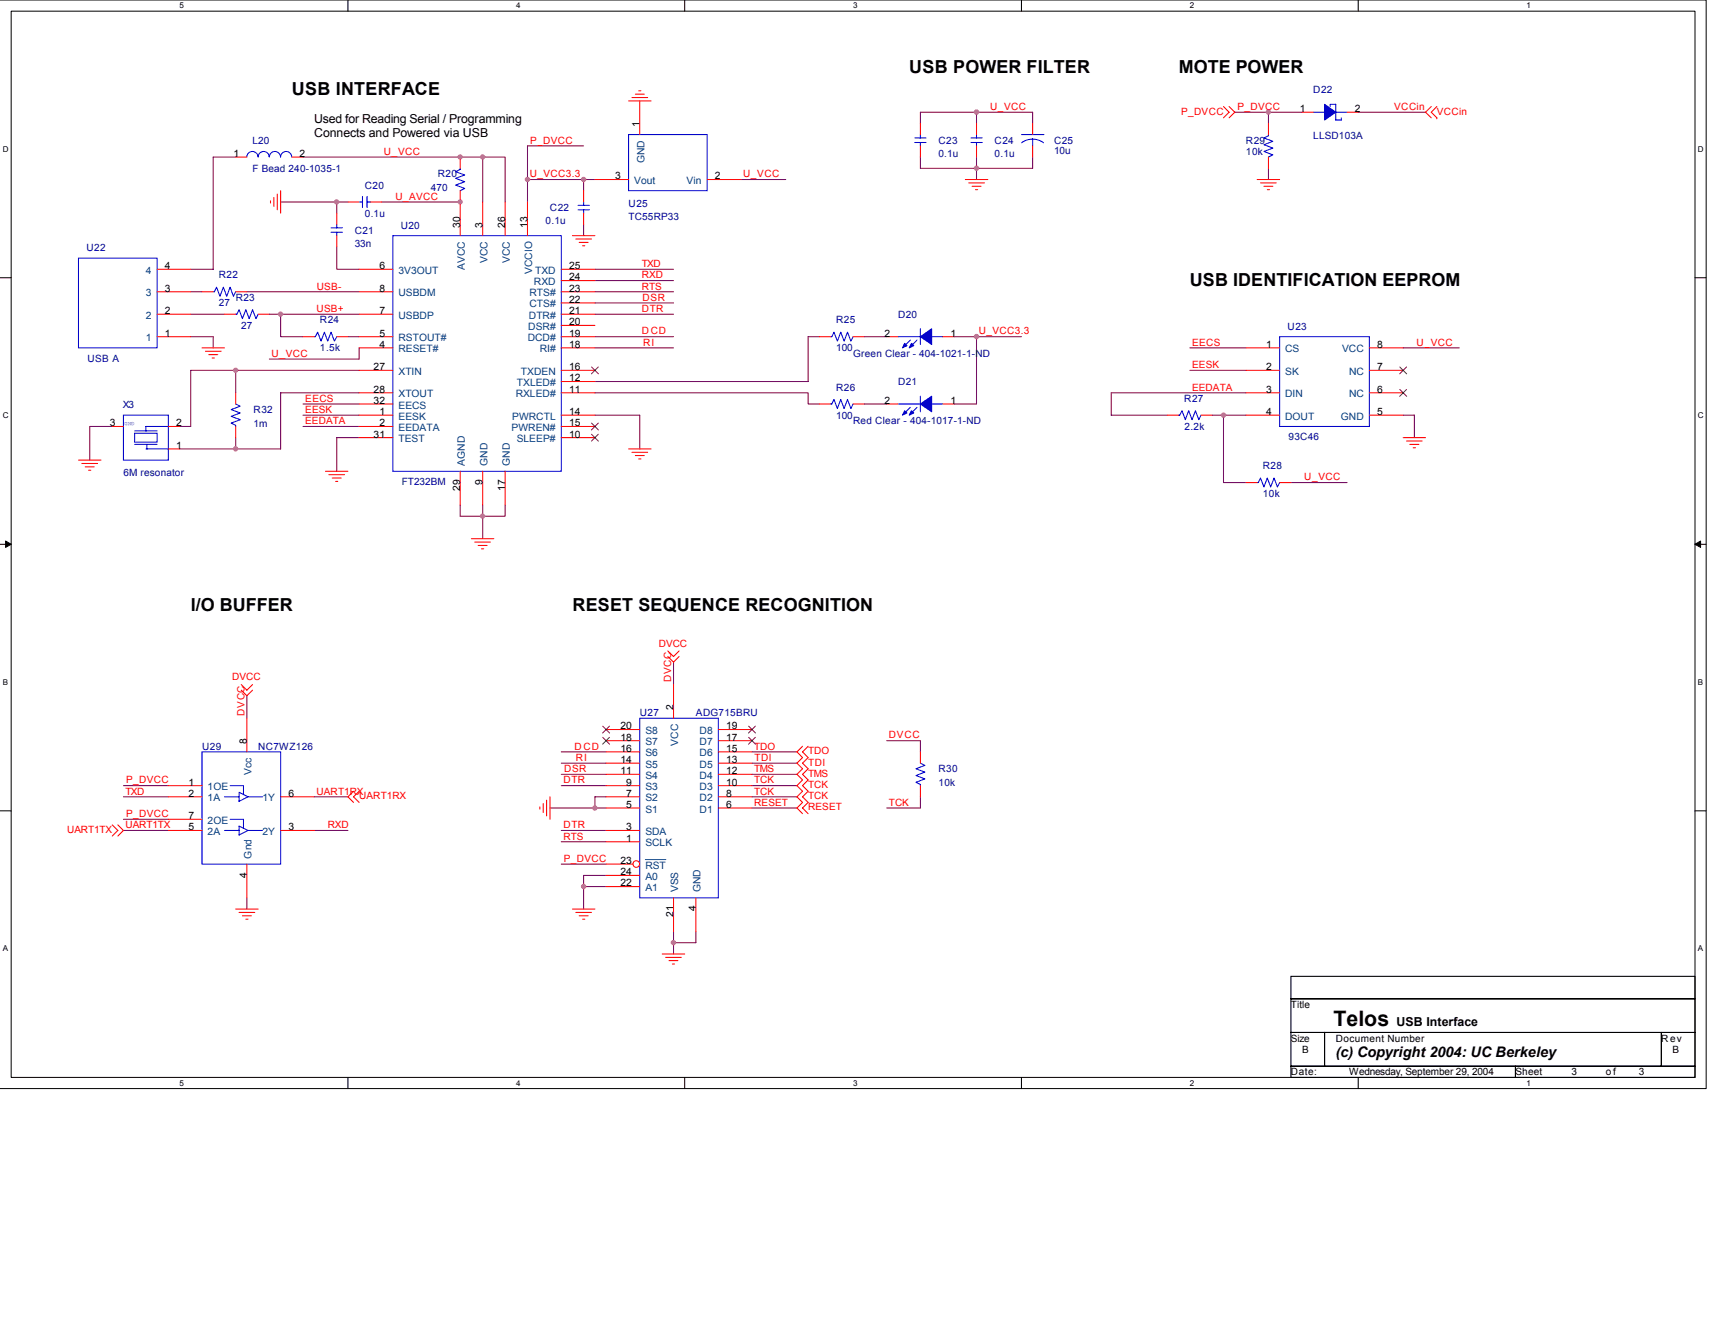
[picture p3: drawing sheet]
<svg xmlns="http://www.w3.org/2000/svg" width="279mm" height="216mm" viewBox="0 0 279 216" stroke-linecap="round" stroke-linejoin="round" font-family="sans-serif">
<path d="M0 0h278v177.4h-278M1.8 1.8h274.3v173.8h-274.3z" fill="none" stroke="#000" stroke-width=".16"/>
<g fill="#fff">
<path d="M29.3 .2h.7v1.5h-.7z"/>
<path d="M29.3 175.7h.7v1.5h-.7z"/>
</g>
<path d="M56.7 0v1.8M56.7 175.6v1.8" fill="none" stroke="#000" stroke-width=".17"/>
<g fill="#fff">
<path d="M84.1 .2h.7v1.5h-.7z"/>
<path d="M84.1 175.7h.7v1.5h-.7z"/>
</g>
<path d="M111.5 0v1.8M111.5 175.6v1.8" fill="none" stroke="#000" stroke-width=".17"/>
<g fill="#fff">
<path d="M139 .2h.7v1.5h-.7z"/>
<path d="M139 175.7h.7v1.5h-.7z"/>
</g>
<path d="M166.4 0v1.8M166.4 175.6v1.8" fill="none" stroke="#000" stroke-width=".17"/>
<g fill="#fff">
<path d="M193.8 .2h.8v1.5h-.8z"/>
<path d="M193.8 175.7h.8v1.5h-.8z"/>
</g>
<path d="M221.3 0v1.8M221.3 175.6v1.8" fill="none" stroke="#000" stroke-width=".17"/>
<g fill="#fff">
<path d="M248.7 .2h.7v1.5h-.7z"/>
<path d="M248.7 175.7h.7v1.5h-.7z"/>
<path d="M.5 23.5h.9v1.5h-.9z"/>
<path d="M276.6 23.5h1v1.5h-1z"/>
<path d="M.5 67h.9v1.4h-.9z"/>
<path d="M276.6 67h1v1.4h-1z"/>
</g>
<path d="M0 45.3h1.8M276.1 45.3h1.9" fill="none" stroke="#000" stroke-width=".17"/>
<g fill="#fff">
<path d="M.5 110.4h.8v1.5h-.8z"/>
<path d="M276.6 110.4h.9v1.5h-.9z"/>
</g>
<path d="M0 88.7h1.8M276.1 88.7h1.9" fill="none" stroke="#000" stroke-width=".17"/>
<path d="M.9 88.2l.9 .5-.9 .5zM276.1 88.7l1-.5v1z" fill="#000" stroke="#000" stroke-width=".16"/>
<g fill="#fff">
<path d="M.5 153.8h.8v1.5h-.8z"/>
<path d="M276.6 153.8h.9v1.5h-.9z"/>
</g>
<path d="M0 132.1h1.8M276.1 132.1h1.9M210.3 159.1h65.8v3.7h-65.8zM210.3 162.8h65.8v5.4h-65.8zM210.3 168.2h5.5v5.5h-5.5zM210.3 173.7h36.6v1.9h-36.6zM215.8 168.2h54.9v5.5h-54.9zM246.9 173.7h29.2v1.9h-29.2zM270.7 168.2h5.4v5.5h-5.4z" fill="none" stroke="#000" stroke-width=".17"/>
<g fill="none" stroke="#800040" stroke-width=".17">
<path d="M159.1 18.3v1.8M201.2 18.3h10.9M206.7 18.3v1.8M221.3 18.3h10.9M38.4 25.6h-3.7v18.3h-3.6M45.7 32.9h11M49.4 25.6h29.2M54.9 32.9v1.8M62.2 32.9h12.8M78.6 25.6h3.7v7.3M78.6 25.6v7.3M85.9 29.3h11"/>
<path d="M95.1 29.3v1.8M95.1 36.6v1.8M95.1 23.8h-9.2v9.1M120.7 29.3h7.3M149.9 20.1v-1.8h18.3v1.8M149.9 25.6v1.8h18.3v-1.8M159.1 25.6v3.7M206.7 27.4v1.9M31.1 51.2h5.5M31.1 47.5h1.8M31.1 54.9h3.6v1.8M40.2 47.5h18.3"/>
<path d="M43.9 51.2h1.8v3.7h3.7M45.7 51.2h12.8M54.9 40.2v3.7h3.6M56.7 54.9h1.8M58.5 56.7v1.8h-14.6M96.9 51.2h12.8M96.9 47.5h12.8M96.9 54.9h12.8M96.9 56.7h12.8M96.9 43.9h12.8M96.9 45.7h12.8M96.9 49.4h12.8"/>
<path d="M133.5 54.9h-1.8v7.3h-34.8M140.8 54.9h3.7M155.4 54.9h11M159.1 54.9v10.9h-3.7M193.8 56.7h9.2M228.6 56.7h9.1M18.3 69.5h-3.7v5.5M38.4 64v-3.7h-7.3v9.2h-1.8M38.4 60.3h20.1M38.4 71.3v1.9M49.4 67.6h9.1M49.4 65.8h9.1"/>
<path d="M49.4 69.5h9.1M58.5 64h-12.8v9.2h-16.4M58.5 71.3h-3.6v5.5M96.9 64h34.8v1.8h1.8M96.9 67.6h7.3v5.6M140.8 65.8h3.7M193.8 60.3h9.2M197.5 67.6h5.5M199.3 67.6v11h3.7M203 64h-22v3.6h9.2M210.3 78.6h9.2M228.6 67.6h1.8v3.7"/>
<path d="M75 82.3v1.8h7.3v-1.8M78.6 82.3v5.5M40.2 113.4v3.6M109.7 107.9v3.6M20.1 135.3h7.3M20.1 129.8h7.3M20.1 128h7.3M20.1 133.5h7.3M51.2 135.3h5.5M51.2 129.8h5.5M89.6 131.7h7.3M91.4 137.2h7.3"/>
<path d="M91.4 135.3h7.3M91.4 128h7.3M91.4 126.2h7.3M91.4 124.4h7.3M91.4 122.5h7.3M98.7 129.8h-1.8v1.9h1.8M122.5 131.7h7.3M122.5 129.8h7.3M122.5 128h7.3M122.5 126.2h7.3M122.5 124.4h7.3M122.5 122.5h7.3"/>
<path d="M144.5 120.7h5.4v1.8M149.9 129.8v1.9h-5.4M40.2 146.3v1.8M91.4 140.8h7.3M95.1 144.5h3.6M98.7 142.6h-3.6v5.5M109.7 151.8v3.6M113.4 151.8v1.8h-3.7"/>
</g>
<g fill="none" stroke="#f00" stroke-width=".17">
<path d="M102.4 16.4h3.7M103 15.9h2.5M103.5 15.3h1.5M104.1 14.8h.3M104.2 16.4v5.5M199.3 17.4l.9 .9-.9 .9M200.2 17.4l1 .9-1 .9M233.2 17.4l-1 .9 1 .9M234.1 19.2h.1M234.1 17.4l-.9 .9 .9 .9M38.4 25.6h1.8M44.1 32.7v.4"/>
<path d="M44.6 32.2v1.4M45.2 31.6v2.6M45.7 31.1v3.6M47.5 25.6h1.9M54.9 34.7v1.9M54.9 38.4v1.8M75 25.6v1.8M75 31.1v1.8M93.3 38.4h3.6M93.8 38.9h2.6M94.4 39.5h1.4M95.1 31.1v1.8"/>
<path d="M95.1 34.7v1.9M96.9 29.3h5.5M115.2 29.3h5.5M157.3 29.3h3.6M157.8 29.8h2.6M158.4 30.4h1.4M158.9 30.9h.4M159.1 20.1v1.8M159.1 23.8v1.8M204.8 29.3h3.7M205.4 29.8h2.5M205.9 30.4h1.5"/>
<path d="M206.5 30.9h.3M206.7 20.1v1.8M206.7 25.6v1.8M25.6 43.9h5.5M25.6 47.5h5.5M25.6 51.2h5.5M25.6 54.9h5.5M32.9 56.7h3.7M33.5 57.2h2.5M34 57.8h1.5M34.6 58.3h.3M94.9 40h.4"/>
<path d="M144.5 54.9h1.8M153.6 54.9h1.8M12.8 75h3.6M13.3 75.5h2.6M13.9 76.1h1.4M14.4 76.6h.4M18.3 69.5h1.8M27.4 73.2h1.9M27.4 69.5h1.9M38.4 64v1.8M38.4 69.5v1.8M53 76.8h3.7"/>
<path d="M53.6 77.3h2.5M54.1 77.9h1.5M54.7 78.4h.3M102.4 73.2h3.7M103 73.7h2.5M103.5 74.2h1.5M104.1 74.8h.3M228.6 71.3h3.6M229.2 71.9h2.5M229.7 72.4h1.5M230.2 73h.4M76.8 87.8h3.7"/>
<path d="M77.3 88.3h2.6M77.9 88.9h1.5M78.4 89.4h.4M39.3 112.5l.9 .9 .9-.9M39.3 111.5l.9 1 .9-1M98.7 118.9h5.5M108.8 107l.9 .9 .9-.9M108.8 106.1l.9 .9 .9-.9M109.7 111.5v5.5M117 118.9h5.5M18.3 134.4l.9 .9-.9 .9M19.2 134.4l.9 .9-.9 .9"/>
<path d="M57.6 128.9l-.9 .9 .9 .9M58.5 128.9l-.9 .9 .9 .9M87.9 131.5v.3M88.5 130.9v1.5M89 130.4v2.5M89.6 129.8v3.7M98.7 131.7h5.5M98.7 129.8h5.5M98.7 128h5.5M98.7 126.2h5.5M98.7 124.4h5.5M98.7 122.5h5.5"/>
<path d="M98.7 120.7h5.5M98.7 135.3h5.5M98.7 137.2h5.5M117 131.7h5.5M117 129.8h5.5M117 128h5.5M117 126.2h5.5M117 124.4h5.5M117 122.5h5.5M117 120.7h5.5M130.7 121.6l-.9 .9 .9 .9-.9 1 .9 .9-.9 .9 .9 .9-.9 .9 .9 .9-.9 .9 .9 .9-.9 1 .9 .9M131.7 121.6l-1 .9 1 .9-1 1 1 .9-1 .9 1 .9-1 .9 1 .9-1 .9 1 .9-1 1 1 .9"/>
<path d="M149.9 122.5v1.9M149.9 128v1.8M38.4 148.1h3.7M38.9 148.7h2.6M39.5 149.2h1.5M40 149.8h.4M93.3 148.1h3.6M93.8 148.7h2.6M94.4 149.2h1.4M94.9 149.8h.4M98.7 142.6h5.5M98.7 144.5h5.5"/>
<path d="M107.9 155.4h3.6M108.4 156h2.6M109 156.5h1.4M109.5 157.1h.4M109.7 146.3v5.5M113.4 146.3v5.5"/>
</g>
<g fill="none" stroke="#00f" stroke-width=".17">
<path d="M40.2 25.6a.91 .91 0 0 1 .9-.9 .91 .91 0 0 1 .9 .9M42.1 25.6a.9 .9 0 0 1 .9-.9 .9 .9 0 0 1 .9 .9 .92 .92 0 0 1 .9-.9 .92 .92 0 0 1 .9 .9M45.7 25.6a.9 .9 0 0 1 .9-.9 .9 .9 0 0 1 .9 .9M53.9 37.8h1.9M53.9 37.1h1.9M54.9 36.6v.5M54.9 37.8v.6M75 27.4v.2l-.8 .4 1.5 .5-1.5 .6 1.5 .5-1.5 .6 1.5 .5-.7 .4M94.2 34.2h1.8M94.2 33.5h1.8M95.1 32.9v.6M95.1 34.2v.5"/>
<path d="M102.4 21.9h12.8v9.2h-12.8zM158.2 23.2h1.8M158.2 22.5h1.8M159.1 21.9v.6M159.1 23.2v.6M206.7 21.9v.2l-.8 .4 1.5 .5-1.5 .6 1.5 .5-1.5 .6 1.5 .5-.7 .4M12.8 42.1h12.8v14.6h-12.8zM146.3 54.9h3.6M148.3 55.4l-1.1 1.1M149.4 55.4l-1.1 1.1M149.9 53.6v2.5M151.8 54.9h1.8"/>
<path d="M20.1 67.6h7.3v7.4h-7.3zM21.9 70.6h3.7v1.5h-3.7zM21.9 72.4h3.7M21.9 70.2h3.7M23.8 73.2h3.6M23.9 72.4v.8M27.4 69.5h-3.6v.7M38.4 65.8l.7 .4-1.4 .5 1.4 .6-1.4 .5 1.4 .6-1.4 .5 .7 .4v.2M104.2 117h12.8v29.3h-12.8zM149.9 124.4l.8 .3-1.5 .6 1.5 .5-1.5 .6 1.5 .5-1.5 .6 .7 .3v.2"/>
</g>
<g fill="#00f" stroke="#00f" stroke-width=".17">
<path d="M149.9 54.9l1.9-1.3v2.5z" fill-rule="evenodd"/>
<path d="M147.4 55.9l.4 .4-.8 .4z" fill-rule="evenodd"/>
<path d="M148.5 55.9l.4 .4-.8 .4z" fill-rule="evenodd"/>
</g>
<path d="M98.2 118.3l1.1 1.1M99.3 118.3l-1.1 1.1M122 118.3l1.1 1.1M123.1 118.3l-1.2 1.1M98.2 120.1l1.1 1.2M99.3 120.1l-1.1 1.2M122 120.1l1.1 1.2M123.1 120.1l-1.2 1.2" fill="none" stroke="#804000" stroke-width=".16"/>
<circle cx="103.7" cy="140.8" r=".54" fill="#fff" stroke="#f00" stroke-width=".17"/>
<g fill="none" stroke="#f00" stroke-width=".17">
<path d="M212.1 18.3h1.9M219.5 18.3h1.8M56.7 32.9h1.8M60.3 32.9h1.9M75 32.9v5.5M78.6 32.9v5.5M82.3 32.9v5.5M85.9 32.9v5.5M149.9 20.1v1.8M149.9 23.8v1.8M168.2 20.1v1.8M168.2 23.8v1.8"/>
<path d="M32.9 47.5h1.8M36.6 51.2h1.8M38.4 47.5h1.8M42.1 51.2h1.8M49.4 54.9h1.8M54.9 54.9h1.8M58.5 47.5h5.5M58.5 56.7h5.5M58.5 54.9h5.5M58.5 43.9h5.5M58.5 51.2h5.5M91.4 47.5h5.5"/>
<path d="M91.4 56.7h5.5M91.4 54.9h5.5M91.4 43.9h5.5M91.4 51.2h5.5M91.4 53h5.5M91.4 49.4h5.5M91.4 45.7h5.5M133.5 54.9h1.8M139 54.9h1.8M203 56.7h5.5M223.1 56.7h5.5M58.5 60.3h5.5"/>
<path d="M58.5 64h5.5M58.5 67.6h5.5M58.5 65.8h5.5M58.5 69.5h5.5M58.5 71.3h5.5M75 76.8v5.5M78.6 76.8v5.5M82.3 76.8v5.5M91.4 60.3h5.5M91.4 64h5.5M91.4 67.6h5.5M91.4 69.5h5.5"/>
<path d="M91.4 71.3h5.5M91.4 62.2h5.5M133.5 65.8h1.8M139 65.8h1.8M144.5 65.8h1.8M153.6 65.8h1.8M190.2 67.6h1.8M195.7 67.6h1.8M203 60.3h5.5M203 64h5.5M203 67.6h5.5M203 78.6h1.8"/>
<path d="M208.5 78.6h1.8M223.1 60.3h5.5M223.1 64h5.5M223.1 67.6h5.5M40.2 117v5.5M27.4 128h5.5M27.4 129.8h5.5M27.4 133.5h5.5M27.4 135.3h5.5M45.7 129.8h5.5M45.7 135.3h5.5M40.2 140.8v5.5"/>
<path d="M98.7 140.8h4.4"/>
</g>
<path d="M105.1 140.1h3.4" fill="none" stroke="#004080" stroke-width=".16"/>
<g fill="none" stroke="#00f" stroke-width=".17">
<path d="M214 18.3h1.8M216.7 17.4v-.4h.9v2.6h.9v-.4M217.6 18.3h1.9M58.5 32.9h.6M59.1 32v1.8M59.8 32v1.8M59.8 32.9h.5M64 38.4h27.4v38.4h-27.4zM149 23.2h1.9M149 22.5h1.9M149.9 21.9v.6M149.9 23.2v.6"/>
<path d="M166.4 21.9h3.7M166.4 23.3l1.1-.5 .7-.1 .8 .1 1 .5M168.2 22.7v1.1M34.7 47.5h.2l.4-.7 .5 1.5 .6-1.5 .5 1.5 .6-1.5 .5 1.5 .4-.8M38.4 51.2h.2l.3-.7 .6 1.4 .5-1.4 .6 1.4 .5-1.4 .6 1.4 .4-.7M51.2 54.9h.2l.4-.8 .5 1.5 .6-1.5 .5 1.5 .5-1.5 .6 1.5 .4-.7M135.3 54.9h.2l.4-.8 .5 1.5 .6-1.5 .5 1.5 .6-1.5 .5 1.5 .4-.7M208.5 54.9h14.6v14.6h-14.6zM135.3 65.8h.2l.4-.7 .5 1.5 .6-1.5 .5 1.5 .6-1.5 .5 1.5 .4-.8M146.3 65.8h3.6M148.3 66.4l-1.1 1.1M149.4 66.4l-1.1 1.1"/>
<path d="M149.9 64.6v2.5M151.8 65.8h1.8M192 67.6h.2l.4-.7 .5 1.5 .6-1.5 .5 1.5 .6-1.5 .5 1.5 .4-.8M204.8 78.6h.2l.4-.7 .5 1.5 .6-1.5 .5 1.5 .6-1.5 .5 1.5 .4-.8M32.9 122.5h12.8v18.3h-12.8zM36.6 129.8h2.3M36.6 135.3h2.3M37.5 128h2.2v1.5M37.5 133.5h2.2v1.5M38.9 129.1l1.5 .7-1.5 .8zM38.9 134.6l1.5 .7-1.5 .8zM40.4 129.8h2.4"/>
<path d="M40.4 135.3h2.4"/>
</g>
<path d="M96.4 59.8l1.1 1.1M97.5 59.8l-1.1 1.1M228 59.8l1.2 1.1M229.2 59.8l-1.2 1.1M96.4 70.8l1.1 1.1M96.4 68.9l1.1 1.2M97.5 70.8l-1.1 1.1M97.5 68.9l-1.1 1.2M228 63.5l1.2 1.1M229.2 63.5l-1.2 1.1" fill="none" stroke="#804000" stroke-width=".16"/>
<g fill="#00f" stroke="#00f" stroke-width=".17">
<path d="M149.9 65.8l1.9-1.2v2.5z" fill-rule="evenodd"/>
<path d="M147.4 66.9l.4 .4-.8 .3z" fill-rule="evenodd"/>
<path d="M148.5 66.9l.4 .4-.8 .3z" fill-rule="evenodd"/>
<path d="M215.8 17l1.8 1.3-1.8 1.3z" fill-rule="evenodd"/>
</g>
<g fill="#f0f" stroke="#f0f" stroke-width=".17">
<circle cx="75" cy="25.6" r=".35"/>
<circle cx="159.1" cy="18.3" r=".36"/>
<circle cx="75" cy="32.9" r=".35"/>
<circle cx="199.3" cy="67.6" r=".36"/>
<circle cx="159.1" cy="54.8" r=".36"/>
<circle cx="38.4" cy="60.3" r=".35"/>
<circle cx="95.1" cy="29.2" r=".36"/>
<circle cx="78.6" cy="25.6" r=".35"/>
<circle cx="45.7" cy="51.2" r=".36"/>
<circle cx="38.4" cy="73.1" r=".36"/>
<circle cx="85.9" cy="29.2" r=".36"/>
<circle cx="159.1" cy="27.4" r=".36"/>
<circle cx="206.6" cy="18.3" r=".36"/>
<circle cx="78.6" cy="84.1" r=".35"/>
<circle cx="54.8" cy="32.9" r=".36"/>
<circle cx="109.7" cy="153.6" r=".36"/>
<circle cx="96.9" cy="131.7" r=".36"/>
<circle cx="95.1" cy="144.4" r=".36"/>
</g>
<text font-size="3.5" x="217.3" y="167.3">Telos</text>
<g font-size="2.9">
<text x="148.1" y="11.9">USB POWER FILTER</text>
<text x="192" y="11.9">MOTE POWER</text>
<text x="47.6" y="15.5">USB INTERFACE</text>
<text x="193.8" y="46.6">USB IDENTIFICATION EEPROM</text>
<text x="31.1" y="99.6">I/O BUFFER</text>
<text x="93.3" y="99.6">RESET SEQUENCE RECOGNITION</text>
</g>
<text font-size="2.4" x="217.6" y="172.2">(c) Copyright 2004: UC Berkeley</text>
<g font-size="2">
<text x="51.2" y="20.1">Used for Reading Serial / Programming</text>
<text x="51.2" y="22.4">Connects and Powered via USB</text>
<text x="227.5" y="167.2">USB Interface</text>
</g>
<g font-size="1.7">
<text x="104.2" y="20.7" transform="rotate(-90 104.2 20.7)">1</text>
<text x="211.8" y="18.3">1</text>
<text x="220.7" y="18.3">2</text>
<text x="38" y="25.6">1</text>
<text x="48.8" y="25.6">2</text>
<text x="100.2" y="29.2">3</text>
<text x="116.5" y="29.2">2</text>
<text x="75" y="37.1" transform="rotate(-90 75 37.1)">30</text>
<text x="78.6" y="37.1" transform="rotate(-90 78.6 37.1)">3</text>
<text x="82.3" y="37.1" transform="rotate(-90 82.3 37.1)">26</text>
<text x="85.9" y="37.1" transform="rotate(-90 85.9 37.1)">13</text>
<text x="26.9" y="43.9">4</text>
<text x="26.9" y="47.5">3</text>
<text x="61.8" y="43.9">6</text>
<text x="61.8" y="47.5">8</text>
<text x="92.7" y="47.5">23</text>
<text x="92.7" y="45.7">24</text>
<text x="92.7" y="43.9">25</text>
<text x="26.9" y="51.2">2</text>
<text x="61.8" y="51.2">7</text>
<text x="92.7" y="51.2">21</text>
<text x="92.7" y="53">20</text>
<text x="92.7" y="49.3">22</text>
<text x="26.9" y="54.8">1</text>
<text x="61.8" y="54.8">5</text>
<text x="61.8" y="56.7">4</text>
<text x="92.7" y="54.8">19</text>
<text x="92.7" y="56.7">18</text>
<text x="144.1" y="54.8">2</text>
<text x="154.9" y="54.8">1</text>
<text x="206.3" y="56.7">1</text>
<text x="224.4" y="56.7">8</text>
<text x="60.9" y="60.3">27</text>
<text x="60.9" y="64">28</text>
<text x="60.9" y="65.8">32</text>
<text x="92.7" y="60.3">16</text>
<text x="92.7" y="64">11</text>
<text x="92.7" y="62.1">12</text>
<text x="144.1" y="65.8">2</text>
<text x="154.9" y="65.8">1</text>
<text x="206.3" y="60.3">2</text>
<text x="206.3" y="64">3</text>
<text x="224.4" y="64">6</text>
<text x="224.4" y="60.3">7</text>
<text x="17.9" y="69.5">3</text>
<text x="28.7" y="69.5">2</text>
<text x="60.9" y="71.3">31</text>
<text x="61.8" y="67.6">1</text>
<text x="61.8" y="69.5">2</text>
<text x="92.7" y="69.5">15</text>
<text x="92.7" y="67.6">14</text>
<text x="92.7" y="71.3">10</text>
<text x="206.3" y="67.6">4</text>
<text x="224.4" y="67.6">5</text>
<text x="28.7" y="73.1">1</text>
<text x="75" y="79.9" transform="rotate(-90 75 79.9)">29</text>
<text x="78.6" y="79" transform="rotate(-90 78.6 79)">9</text>
<text x="82.3" y="79.9" transform="rotate(-90 82.3 79.9)">17</text>
<text x="101.1" y="118.9">20</text>
<text x="109.7" y="115.8" transform="rotate(-90 109.7 115.8)">2</text>
<text x="118.3" y="118.9">19</text>
<text x="40.2" y="121.2" transform="rotate(-90 40.2 121.2)">8</text>
<text x="101.1" y="124.3">14</text>
<text x="101.1" y="122.5">16</text>
<text x="101.1" y="120.7">18</text>
<text x="118.3" y="120.7">17</text>
<text x="118.3" y="122.5">15</text>
<text x="118.3" y="124.3">13</text>
<text x="30.7" y="128">1</text>
<text x="30.7" y="129.8">2</text>
<text x="47" y="129.8">6</text>
<text x="101.1" y="126.2">11</text>
<text x="102" y="131.6">5</text>
<text x="102" y="129.8">7</text>
<text x="102" y="128">9</text>
<text x="118.3" y="126.2">12</text>
<text x="118.3" y="128">10</text>
<text x="118.3" y="129.8">8</text>
<text x="118.3" y="131.6">6</text>
<text x="30.7" y="133.5">7</text>
<text x="30.7" y="135.3">5</text>
<text x="47" y="135.3">3</text>
<text x="102" y="135.3">3</text>
<text x="102" y="137.1">1</text>
<text x="40.2" y="143" transform="rotate(-90 40.2 143)">4</text>
<text x="101.1" y="140.8">23</text>
<text x="101.1" y="142.6">24</text>
<text x="101.1" y="144.4">22</text>
<text x="109.7" y="149.4" transform="rotate(-90 109.7 149.4)">21</text>
<text x="113.3" y="148.5" transform="rotate(-90 113.3 148.5)">4</text>
</g>
<g font-size="1.7" fill="#004080">
<text x="103.3" y="30">Vout</text>
<text x="105" y="26.6" transform="rotate(-90 105 26.6)">GND</text>
<text x="111.9" y="30">Vin</text>
<text x="23.7" y="44.6">4</text>
<text x="64.9" y="44.6">3V3OUT</text>
<text x="75.7" y="44" transform="rotate(-90 75.7 44)">AVCC</text>
<text x="79.4" y="42.8" transform="rotate(-90 79.4 42.8)">VCC</text>
<text x="83.1" y="42.8" transform="rotate(-90 83.1 42.8)">VCC</text>
<text x="86.7" y="44.6" transform="rotate(-90 86.7 44.6)">VCCIO</text>
<text x="87" y="46.5">RXD</text>
<text x="87.2" y="44.6">TXD</text>
<text x="23.7" y="48.3">3</text>
<text x="23.7" y="51.9">2</text>
<text x="64.9" y="48.3">USBDM</text>
<text x="64.9" y="51.9">USBDP</text>
<text x="86.1" y="53.8">DSR#</text>
<text x="86.2" y="51.9">DTR#</text>
<text x="86.3" y="50.1">CTS#</text>
<text x="86.3" y="48.3">RTS#</text>
<text x="23.7" y="55.6">1</text>
<text x="64.9" y="55.6">RSTOUT#</text>
<text x="64.9" y="57.4">RESET#</text>
<text x="86" y="55.6">DCD#</text>
<text x="87.9" y="57.4">RI#</text>
<text x="209.4" y="57.4">CS</text>
<text x="218.7" y="57.4">VCC</text>
<text x="64.9" y="61.1">XTIN</text>
<text x="64.9" y="64.7">XTOUT</text>
<text x="84" y="64.7">RXLED#</text>
<text x="84.2" y="62.9">TXLED#</text>
<text x="84.9" y="61.1">TXDEN</text>
<text x="209.4" y="61.1">SK</text>
<text x="209.4" y="64.7">DIN</text>
<text x="219.8" y="64.7">NC</text>
<text x="219.8" y="61.1">NC</text>
<text x="64.9" y="66.6">EECS</text>
<text x="64.9" y="68.4">EESK</text>
<text x="64.9" y="70.2">EEDATA</text>
<text x="83.4" y="70.2">PWREN#</text>
<text x="83.5" y="68.4">PWRCTL</text>
<text x="209.4" y="68.4">DOUT</text>
<text x="218.5" y="68.4">GND</text>
<text x="64.9" y="72.1">TEST</text>
<text x="75.7" y="75.9" transform="rotate(-90 75.7 75.9)">AGND</text>
<text x="79.4" y="75.9" transform="rotate(-90 79.4 75.9)">GND</text>
<text x="83.1" y="75.9" transform="rotate(-90 83.1 75.9)">GND</text>
<text x="84.2" y="72.1">SLEEP#</text>
<text x="105.1" y="119.6">S8</text>
<text x="114" y="119.6">D8</text>
<text x="105.1" y="125.1">S5</text>
<text x="105.1" y="123.3">S6</text>
<text x="105.1" y="121.4">S7</text>
<text x="110.5" y="121.5" transform="rotate(-90 110.5 121.5)">VCC</text>
<text x="114" y="121.4">D7</text>
<text x="114" y="123.3">D6</text>
<text x="114" y="125.1">D5</text>
<text x="33.8" y="128.8">1OE</text>
<text x="33.8" y="130.6">1A</text>
<text x="41" y="126.2" transform="rotate(-90 41 126.2)">Vcc</text>
<text x="42.8" y="130.6">1Y</text>
<text x="105.1" y="130.6">S2</text>
<text x="105.1" y="128.8">S3</text>
<text x="105.1" y="126.9">S4</text>
<text x="114" y="126.9">D4</text>
<text x="114" y="128.8">D3</text>
<text x="114" y="130.6">D2</text>
<text x="33.8" y="134.2">2OE</text>
<text x="33.8" y="136.1">2A</text>
<text x="42.8" y="136.1">2Y</text>
<text x="105.1" y="132.4">S1</text>
<text x="105.1" y="136.1">SDA</text>
<text x="105.1" y="137.9">SCLK</text>
<text x="114" y="132.4">D1</text>
<text x="41" y="139.9" transform="rotate(-90 41 139.9)">Gnd</text>
<text x="105.1" y="143.4">A0</text>
<text x="105.1" y="141.5">RST</text>
<text x="105.1" y="145.2">A1</text>
<text x="110.5" y="145.4" transform="rotate(-90 110.5 145.4)">VSS</text>
<text x="114.1" y="145.4" transform="rotate(-90 114.1 145.4)">GND</text>
</g>
<g font-size="1.6" fill="#f00">
<text x="161.3" y="17.9">U_VCC</text>
<text x="201.6" y="17.9">P_DVCC</text>
<text x="227.1" y="17.9">VCCin</text>
<text x="86.4" y="23.4">P_DVCC</text>
<text x="192.4" y="18.7">P_DVCC</text>
<text x="234.1" y="18.7">VCCin</text>
<text x="62.5" y="25.2">U_VCC</text>
<text x="86.3" y="28.9">U_VCC3.3</text>
<text x="121.1" y="28.9">U_VCC</text>
<text x="64.4" y="32.6">U_AVCC</text>
<text x="51.6" y="47.2">USB-</text>
<text x="104.6" y="47.2">RTS</text>
<text x="104.6" y="45.4">RXD</text>
<text x="104.6" y="43.5">TXD</text>
<text x="51.6" y="50.8">USB+</text>
<text x="104.6" y="50.8">DTR</text>
<text x="104.7" y="49">DSR</text>
<text x="44.2" y="58.1">U_VCC</text>
<text x="104.6" y="54.5">D CD</text>
<text x="104.8" y="56.3">RI</text>
<text x="159.4" y="54.5">U_VCC3.3</text>
<text x="194.2" y="56.3">EECS</text>
<text x="194.2" y="60">EESK</text>
<text x="230.8" y="56.3">U_VCC</text>
<text x="49.7" y="65.5">EECS</text>
<text x="194.2" y="63.6">EEDATA</text>
<text x="49.7" y="69.1">EEDATA</text>
<text x="49.7" y="67.3">EESK</text>
<text x="212.5" y="78.3">U_VCC</text>
<text x="107.3" y="105.3">DVCC</text>
<text x="37.8" y="110.8">DVCC</text>
<text x="109.4" y="111.2" transform="rotate(-90 109.4 111.2)">DVCC</text>
<text x="39.9" y="116.7" transform="rotate(-90 39.9 116.7)">DVCC</text>
<text x="91.9" y="125.8">DSR</text>
<text x="93.6" y="122.2">D CD</text>
<text x="93.8" y="124">RI</text>
<text x="122.9" y="125.8">TMS</text>
<text x="122.9" y="122.2">TDO</text>
<text x="122.9" y="124">TDI</text>
<text x="131.7" y="122.9">TDO</text>
<text x="131.7" y="124.7">TDI</text>
<text x="144.8" y="120.3">DVCC</text>
<text x="20.5" y="129.5">TXD</text>
<text x="20.5" y="127.7">P_DVCC</text>
<text x="51.6" y="129.5">UART1RX</text>
<text x="58.5" y="130.2">UART1RX</text>
<text x="91.8" y="127.7">DTR</text>
<text x="122.9" y="131.3">RESET</text>
<text x="122.9" y="129.5">TCK</text>
<text x="122.9" y="127.7">TCK</text>
<text x="131.7" y="130.2">TCK</text>
<text x="131.7" y="126.6">TMS</text>
<text x="131.7" y="128.4">TCK</text>
<text x="144.8" y="131.3">TCK</text>
<text x="11" y="135.7">UART1TX</text>
<text x="20.5" y="135">UART1TX</text>
<text x="20.5" y="133.1">P_DVCC</text>
<text x="53.4" y="135">RXD</text>
<text x="91.8" y="136.8">RTS</text>
<text x="91.8" y="135">DTR</text>
<text x="131.7" y="132.1">RESET</text>
<text x="91.9" y="140.4">P_DVCC</text>
</g>
<g font-size="1.6" fill="#000080">
<text x="214" y="15.2">D22</text>
<text x="41.1" y="23.4">L20</text>
<text x="152.9" y="23.4">C23</text>
<text x="162" y="23.4">C24</text>
<text x="171.7" y="23.4">C25</text>
<text x="203" y="23.4">R29</text>
<text x="214" y="22.7">LLSD103A</text>
<text x="41.1" y="28">F Bead 240-1035-1</text>
<text x="71.3" y="28.9">R20</text>
<text x="152.9" y="25.6">0.1u</text>
<text x="162" y="25.6">0.1u</text>
<text x="171.7" y="25.1">10u</text>
<text x="203" y="25.3">10k</text>
<text x="59.4" y="35.3">0.1u</text>
<text x="59.5" y="30.7">C20</text>
<text x="70.2" y="31.1">470</text>
<text x="89.6" y="34.4">C22</text>
<text x="102.4" y="33.7">U25</text>
<text x="102.4" y="35.9">TC55RP33</text>
<text x="14.1" y="41">U22</text>
<text x="57.8" y="38.1">C21</text>
<text x="57.8" y="40.2">33n</text>
<text x="65.3" y="37.3">U20</text>
<text x="88.9" y="36.6">0.1u</text>
<text x="35.6" y="45.4">R22</text>
<text x="35.6" y="49.9">27</text>
<text x="38.4" y="49">R23</text>
<text x="39.3" y="53.6">27</text>
<text x="52.1" y="52.7">R24</text>
<text x="136.2" y="52.7">R25</text>
<text x="146.3" y="51.8">D20</text>
<text x="209.8" y="53.8">U23</text>
<text x="14.3" y="58.9">USB A</text>
<text x="52.1" y="57.3">1.5k</text>
<text x="136.2" y="57.3">100</text>
<text x="139" y="58.2">Green Clear - 404-1021-1-ND</text>
<text x="136.2" y="63.6">R26</text>
<text x="146.3" y="62.7">D21</text>
<text x="192.9" y="65.5">R27</text>
<text x="20" y="66.4">X3</text>
<text x="41.3" y="67.3">R32</text>
<text x="41.3" y="69.5">1m</text>
<text x="136.2" y="68.2">100</text>
<text x="139" y="69.1">Red Clear - 404-1017-1-ND</text>
<text x="193" y="70.1">2.2k</text>
<text x="209.9" y="71.7">93C46</text>
<text x="20.1" y="77.6">6M resonator</text>
<text x="205.8" y="76.5">R28</text>
<text x="65.5" y="79">FT232BM</text>
<text x="205.8" y="81">10k</text>
<text x="104.2" y="116.7">U27</text>
<text x="113.4" y="116.7">ADG715BRU</text>
<text x="32.9" y="122.2">U29</text>
<text x="42.1" y="122.2">NC7WZ126</text>
<text x="152.9" y="125.8">R30</text>
<text x="152.9" y="128">10k</text>
</g>
<g font-size="1.6">
<text x="210.3" y="164.2">Title</text>
<text x="210.3" y="169.7">Size</text>
<text x="212.1" y="171.6">B</text>
<text x="217.6" y="169.7">Document Number</text>
<text x="270.7" y="169.7">R ev</text>
<text x="272.5" y="171.6">B</text>
<text x="210.3" y="175.2">Date:</text>
<text x="219.8" y="175.2">Wednesday, September 29, 2004</text>
<text x="246.9" y="175.2">Sheet</text>
<text x="256" y="175.2">3</text>
<text x="261.6" y="175.2">of</text>
<text x="267" y="175.2">3</text>
</g>
<g font-size="1.3">
<text x="29.3" y="1.4">5</text>
<text x="84.1" y="1.4">4</text>
<text x="139" y="1.4">3</text>
<text x="193.8" y="1.4">2</text>
<text x="248.7" y="1.4">1</text>
<text x=".5" y="24.7">D</text>
<text x="276.6" y="24.7">D</text>
<text x=".5" y="68.2">C</text>
<text x="276.6" y="68.2">C</text>
<text x=".5" y="111.6">B</text>
<text x="276.6" y="111.6">B</text>
<text x=".5" y="155">A</text>
<text x="276.6" y="155">A</text>
<text x="29.3" y="176.9">5</text>
<text x="84.1" y="176.9">4</text>
<text x="139" y="176.9">3</text>
<text x="193.8" y="176.9">2</text>
<text x="248.7" y="176.9">1</text>
</g>
<text font-size=".9" fill="#00f" x="21.9" y="68.7" transform="rotate(180 21.9 68.7)">GND</text>
</svg>
